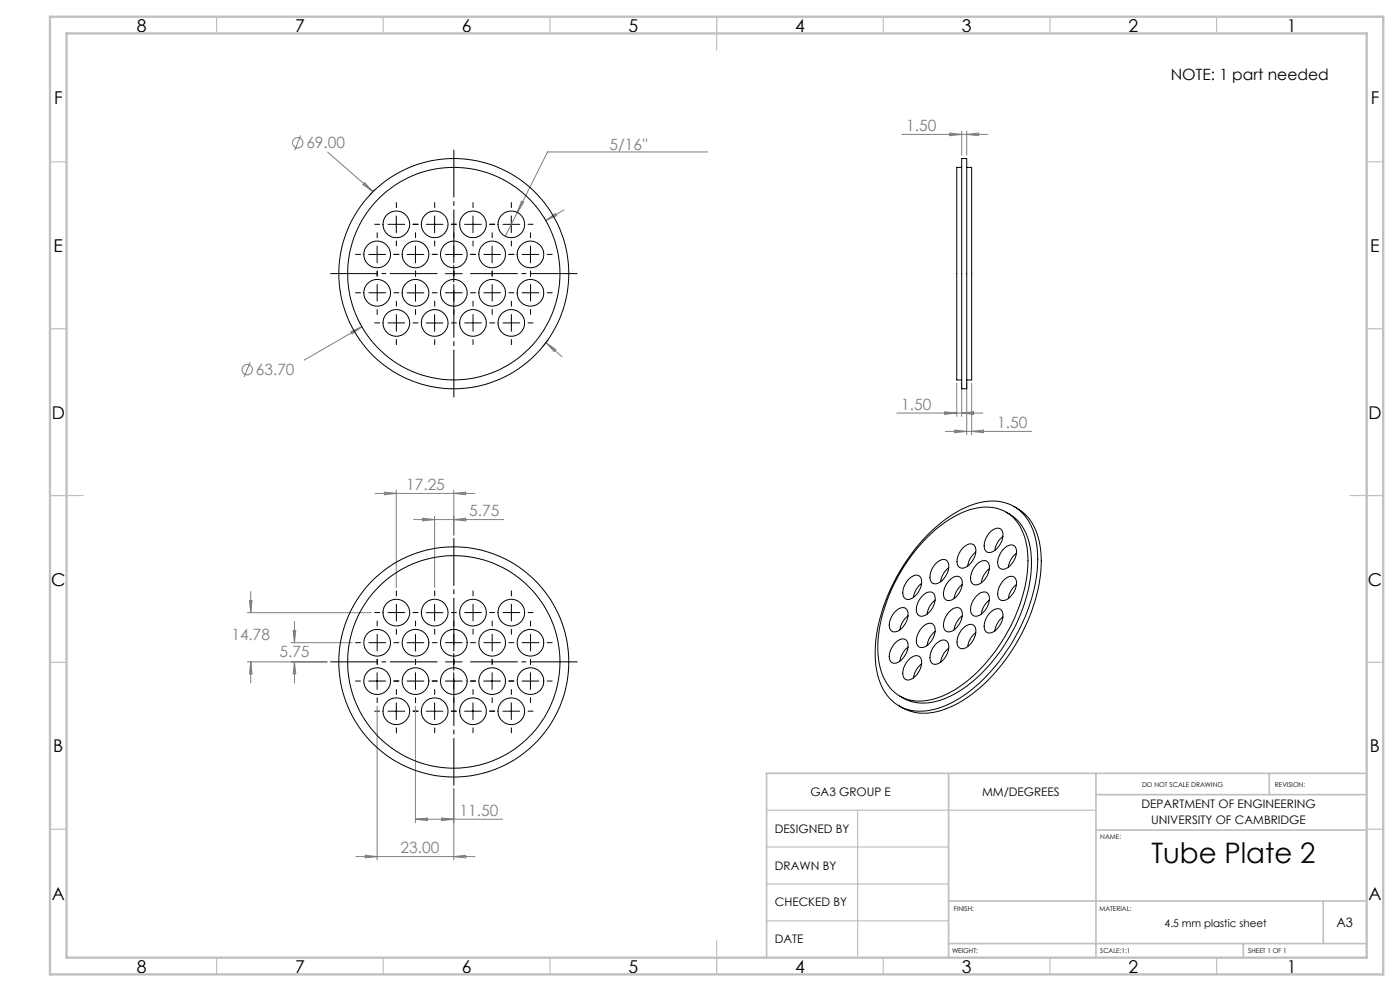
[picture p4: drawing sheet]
<svg xmlns="http://www.w3.org/2000/svg" width="420mm" height="297mm" viewBox="0 0 420 297" stroke-linecap="round" stroke-linejoin="round" font-family="sans-serif">
<g fill="none" stroke="#808080" stroke-width=".3">
<path d="M285 39.9l3.5 .4-3.5 .4zM288.5 39.3v7.2M290 39.3v7.2M90.2 40.6l-1.8 4.4M98.3 45.6l13.5 11.8M109.4 54.7l2.4 2.7-2.9-2.1zM112.5 56.7l-1.7 1.9M212.3 45.5h-48l-9.1 18.2M270.5 40.3h25.9M290 40.3l3.6-.4v.8zM155.2 63.7l-3.6 7.1M156.4 60.3l.7 .3-1.9 3.1z"/>
<path d="M163.2 65.2h.1M163.7 66.1l2.9-2.1 .4 .6zM169.2 62.9l-5.5 3.2M105.3 99.4l3.2-1.5-2.8 2.1zM108.1 97.1h.1M108.5 97.9l-17.3 10M75 108.5l-1.7 4.5M163.8 102.7l4.8 4.2M163.8 102.7l3 2.1-.5 .6zM164.5 102l-1.7 1.9M287 114.9v9.9M288.5 114.9v9.9"/>
<path d="M290 114.9v15.4M291.5 114.9v15.4M269 123.8h25.9M283.5 123.4l3.5 .4-3.5 .4zM283.7 129.3h25.8M286.5 128.9l3.5 .4-3.5 .4zM288.5 123.8l3.6-.4v.8zM291.5 129.3l3.6-.4v.8zM112.5 147.9h30M115.3 147.5l3.6 .4-3.6 .4zM118.9 146.9v29.2M124 155.7h27.1"/>
<path d="M126.8 155.3l3.6 .4-3.6 .4zM130.4 154.7v21.4M136.1 146.9v13.5M136.1 155.7l3.6-.4v.8zM136.1 147.9l3.6-.4v.8zM75.2 177.3v6.3M74.2 198.4h23.9M74.2 183.6h37.2M74.9 180.1h.7l-.4 3.5zM75.2 198.4l.4 3.5h-.7zM75.2 198.4v6.3M87.3 192.6h18.4"/>
<path d="M87.9 189.1h.8l-.4 3.5zM88.3 186.3v6.3M88.3 198.4v6.3M88.3 198.4l.4 3.5h-.8zM113.1 211.6v46.1M124.6 211.6v35M136.1 236.4v21.3M106.8 256.7h35.7M109.6 256.3l3.5 .4-3.5 .4zM124.6 245.5h26.2M124.6 245.5l3.6-.3v.7zM132.6 245.2l3.5 .3-3.5 .4z"/>
<path d="M136.1 256.7l3.6-.4v.8z"/>
<circle cx="89.3" cy="42.8" r="1.56"/>
<circle cx="74.1" cy="110.8" r="1.56"/>
</g>
<path d="M136.2 77v-32M131.2 82h-32M136.2 87v32M141.2 82h32M131.2 198.4h-32M136.2 193.4v-32M141.2 198.4h32M136.2 203.4v32" fill="none" stroke="#000" stroke-width=".3" stroke-dasharray="15.2 1.3 1.3 1.3" stroke-dashoffset="1.1"/>
<g fill="none" stroke="#000" stroke-width=".3" stroke-dasharray="15.2 1.3 1.3 1.3">
<path d="M108.2 76.2h-1.5M113.2 71.2v-1.5M113.9 67.2h-1.5M118.2 76.2h1.5M118.9 62.2v-1.5M118.9 72.2v1.5M119.7 76.2h-1.5M123.9 67.2h1.5M124.7 71.2v-1.5M125.4 67.2h-1.5M129.7 76.2h1.5M130.4 62.2v-1.5"/>
<path d="M130.4 72.2v1.5M131.2 76.2h-1.5M135.4 67.2h1.5M136.2 71.2v-1.5M136.9 67.2h-1.5M141.2 76.2h1.5M141.9 62.2v-1.5M141.9 72.2v1.5M142.7 76.2h-1.5M146.9 67.2h1.5M147.7 71.2v-1.5M148.4 67.2h-1.5"/>
<path d="M152.7 76.2h1.5M153.4 62.2v-1.5M153.4 72.2v1.5M154.2 76.2h-1.5M158.4 67.2h1.5M159.2 71.2v-1.5M164.2 76.2h1.5M108.2 87.7h-1.5M113.2 87.7v-2.5M113.2 87.7h-2.5M113.2 87.7v2.5M113.2 87.7h2.5"/>
<path d="M113.2 82.7v-1.5M113.2 92.7v1.5M113.2 81.2v1.5M113.9 96.8h-1.5M118.2 87.7h1.5M118.9 96.8v-2.5M118.9 96.8h-2.5M118.9 96.8v2.5M118.9 96.8h2.5M118.9 91.8v-1.5M123.9 96.8h1.5M124.7 82.7v-1.5"/>
<path d="M124.7 92.7v1.5M124.7 81.2v1.5M129.7 87.7h1.5M130.4 91.8v-1.5M135.4 96.8h1.5M136.2 87.7v-2.5M136.2 87.7h-2.5M136.2 87.7v2.5M136.2 87.7h2.5M136.2 82.7v-1.5M136.2 92.7v1.5M136.2 81.2v1.5"/>
<path d="M141.2 87.7h1.5M141.9 96.8v-2.5M141.9 96.8h-2.5M141.9 96.8v2.5M141.9 96.8h2.5M141.9 91.8v-1.5M146.9 96.8h1.5M147.7 87.7v-2.5M147.7 87.7h-2.5M147.7 87.7v2.5M147.7 87.7h2.5M147.7 82.7v-1.5"/>
<path d="M147.7 92.7v1.5M147.7 81.2v1.5M152.7 87.7h1.5M153.4 96.8v-2.5M153.4 96.8h-2.5M153.4 96.8v2.5M153.4 96.8h2.5M153.4 91.8v-1.5M158.4 96.8h1.5M159.2 87.7v-2.5M159.2 87.7h-2.5M159.2 87.7v2.5"/>
<path d="M159.2 87.7h2.5M159.2 82.7v-1.5M159.2 92.7v1.5M159.2 81.2v1.5M164.2 87.7h1.5M118.9 101.8v1.5M130.4 101.8v1.5M141.9 101.8v1.5M153.4 101.8v1.5M118.9 178.6v-1.5M130.4 178.6v-1.5M141.9 178.6v-1.5"/>
<path d="M153.4 178.6v-1.5M108.2 192.6h-1.5M113.2 192.6v-2.5M113.2 192.6h-2.5M113.2 192.6v2.5M113.2 192.6h2.5M113.2 187.6v-1.5M113.2 197.6v1.5M113.2 199.1v-1.5M113.9 183.6h-1.5M118.2 192.6h1.5M118.9 183.6v-2.5"/>
<path d="M118.9 183.6h-2.5M118.9 183.6v2.5M118.9 183.6h2.5M118.9 188.6v1.5M123.9 183.6h1.5M124.7 187.6v-1.5M124.7 197.6v1.5M124.7 199.1v-1.5M129.7 192.6h1.5M130.4 188.6v1.5M135.4 183.6h1.5M136.2 192.6v-2.5"/>
<path d="M136.2 192.6h-2.5M136.2 192.6v2.5M136.2 192.6h2.5M136.2 187.6v-1.5M136.2 197.6v1.5M136.2 199.1v-1.5M141.2 192.6h1.5M141.9 183.6v-2.5M141.9 183.6h-2.5M141.9 183.6v2.5M141.9 183.6h2.5M141.9 188.6v1.5"/>
<path d="M146.9 183.6h1.5M147.7 192.6v-2.5M147.7 192.6h-2.5M147.7 192.6v2.5M147.7 192.6h2.5M147.7 187.6v-1.5M147.7 197.6v1.5M147.7 199.1v-1.5M152.7 192.6h1.5M153.4 183.6v-2.5M153.4 183.6h-2.5M153.4 183.6v2.5"/>
<path d="M153.4 183.6h2.5M153.4 188.6v1.5M158.4 183.6h1.5M159.2 192.6v-2.5M159.2 192.6h-2.5M159.2 192.6v2.5M159.2 192.6h2.5M159.2 187.6v-1.5M159.2 197.6v1.5M159.2 199.1v-1.5M164.2 192.6h1.5M108.2 204.1h-1.5"/>
<path d="M113.2 209.1v1.5M113.9 213.1h-1.5M118.2 204.1h1.5M118.9 208.1v-1.5M118.9 218.1v1.5M119.7 204.1h-1.5M123.9 213.1h1.5M124.7 209.1v1.5M125.4 213.1h-1.5M129.7 204.1h1.5M130.4 208.1v-1.5M130.4 218.1v1.5"/>
<path d="M131.2 204.1h-1.5M135.4 213.1h1.5M136.2 209.1v1.5M136.9 213.1h-1.5M141.2 204.1h1.5M141.9 208.1v-1.5M141.9 218.1v1.5M142.7 204.1h-1.5M146.9 213.1h1.5M147.7 209.1v1.5M148.4 213.1h-1.5M152.7 204.1h1.5"/>
<path d="M153.4 208.1v-1.5M153.4 218.1v1.5M154.2 204.1h-1.5M158.4 213.1h1.5M159.2 209.1v1.5M164.2 204.1h1.5"/>
</g>
<g fill="none" stroke="#000" stroke-width=".3">
<path d="M288.5 47.5h1.5v69h-1.5zM288.5 50.2h-1.5v63.7h1.5M290 50.2h1.5v63.7h-1.5M110.6 76.3h5M113.1 73.8v5M116.4 67.2h5M118.9 64.7v5M122.1 76.3h5M124.6 73.8v5M127.9 67.2h5M130.4 64.7v5M133.6 76.3h5"/>
<path d="M136.1 73.8v5M136.1 79.5v5M139.4 67.2h5M141.9 64.7v5M145.1 76.3h5M147.6 73.8v5M150.9 67.2h5M153.4 64.7v5M156.6 76.3h5M159.1 73.8v5M122.1 87.8h5M124.6 85.3v5"/>
<path d="M127.9 96.8h5M130.4 94.3v5M133.6 82h5M297 159.6a2.36 2.36 0 0 1 3.5-.7 5.2 5.2 0 0 1-3.8 6.7 2.07 2.07 0 0 1-1.4-2.9l.5-1.4zM301.8 153.5a14.1 14.1 0 0 1 7.4 11.7 44.5 44.5 0 0 1-7.8 28 39.6 39.6 0 0 1-19.4 16.7 13.4 13.4 0 0 1-12.1-1.3M304.2 151.8a15.2 15.2 0 0 1 8 12.8 47.9 47.9 0 0 1-7.9 29.2 45.1 45.1 0 0 1-20.1 18.5 14.9 14.9 0 0 1-14.5-.8M272.6 173.6a2.32 2.32 0 0 1 3.5-.6 5.2 5.2 0 0 1-3.9 6.7 2.07 2.07 0 0 1-1.3-3l.5-1.4zM276.5 174.8a6.5 6.5 0 0 0-2.5 4.2M276.6 178.6a2.51 2.51 0 0 1 3.4-.8 4.3 4.3 0 0 1-.8 5.3 2.79 2.79 0 0 1-3.7 1.2 4.3 4.3 0 0 1 .8-5.3zM278 160.6a32.6 32.6 0 0 1 17.9-10.3 12.6 12.6 0 0 1 14.3 9.4 36.3 36.3 0 0 1-1.7 22.7 53.5 53.5 0 0 1-22.1 27.7 18.6 18.6 0 0 1-14.9 2.3 14.2 14.2 0 0 1-8.6-11.9 44.7 44.7 0 0 1 6.2-27.8 58.7 58.7 0 0 1 8.9-12.1zM278 161.2a29.4 29.4 0 0 1 16.2-9.1 11.8 11.8 0 0 1 13.4 9.4 35.2 35.2 0 0 1-2.6 22 49.4 49.4 0 0 1-18.9 23.4 17.9 17.9 0 0 1-14.3 2.6 13.4 13.4 0 0 1-8.2-11.5 42.5 42.5 0 0 1 6.6-26.6 53.1 53.1 0 0 1 7.8-10.2zM280.5 179.8a6.3 6.3 0 0 0-2.4 4.3"/>
<path d="M280.7 168.9a2.36 2.36 0 0 1 3.6-.6 5.2 5.2 0 0 1-3.9 6.7 2.07 2.07 0 0 1-1.3-3l.4-1.4zM284.6 170.1a6.5 6.5 0 0 0-2.4 4.2M285.2 173.6a1.9 1.9 0 0 1 2-.9 1.9 1.9 0 0 1 1.5 1.6 5.7 5.7 0 0 1-3.9 5.7 1.94 1.94 0 0 1-1.7-2.9 6.7 6.7 0 0 1 2.1-3.5zM288.5 164.6a2.88 2.88 0 0 1 3.7-1.3 4.7 4.7 0 0 1-1.5 6.1 2.01 2.01 0 0 1-3.4 0 5.2 5.2 0 0 1 1.2-4.8zM288.7 175.2a6.5 6.5 0 0 0-2.5 4.1M292.7 165.4a6.5 6.5 0 0 0-2.4 4.2M292.9 178.6a2.51 2.51 0 0 1 3.3-.8 4.3 4.3 0 0 1-.8 5.3 2.79 2.79 0 0 1-3.7 1.2 4.3 4.3 0 0 1 .9-5.3zM293.3 168.9a2.02 2.02 0 0 1 3.3 0 5.3 5.3 0 0 1-4 6.4 2.09 2.09 0 0 1-1.3-2.9 6.7 6.7 0 0 1 2-3.5zM296.8 179.9a6.1 6.1 0 0 0-2.4 4.2M296.8 170.5a6.3 6.3 0 0 0-2.4 4.2M300.9 160.8a6.5 6.5 0 0 0-2.4 4.2M301.1 174a2.34 2.34 0 0 1 3.5-.7 5.4 5.4 0 0 1-2.8 6.5 1.77 1.77 0 0 1-2-.3 1.77 1.77 0 0 1-.5-2 6.5 6.5 0 0 1 1.8-3.5z"/>
<path d="M301.1 164.6a2.32 2.32 0 0 1 3.5-.7 5.4 5.4 0 0 1-2.8 6.5 1.77 1.77 0 0 1-2-.3 1.77 1.77 0 0 1-.5-1.9 6.5 6.5 0 0 1 1.8-3.6zM304.9 175.2a6.5 6.5 0 0 0-2.4 4.1M304.9 165.8a6.5 6.5 0 0 0-2.4 4.2M122.1 192.6h5M124.6 190.1v5M127.9 183.6h5M130.4 181.1v5M133.6 198.4h5M136.1 195.9v5M268.5 192.7a2.34 2.34 0 0 1 3.6-.6 5.2 5.2 0 0 1-3.9 6.7 2.11 2.11 0 0 1-1.3-2.9l.7-1.9zM268.5 183.3a2.34 2.34 0 0 1 3.6-.6 5.3 5.3 0 0 1-3.6 6.7 1.94 1.94 0 0 1-1.6-2.9l.5-1.5zM272.4 194a6.5 6.5 0 0 0-2.4 4.2"/>
<path d="M272.4 184.6a6.3 6.3 0 0 0-2.4 4.2M272.9 197.4a2.01 2.01 0 0 1 3.4 0 5.6 5.6 0 0 1-3.7 6.4 1.82 1.82 0 0 1-1.7-2.5 6.6 6.6 0 0 1 2-3.9zM276.5 199a6.5 6.5 0 0 0-2.5 4.2M276.6 188a2.35 2.35 0 0 1 3.6-.6 5.1 5.1 0 0 1-3.9 6.7 2.09 2.09 0 0 1-1.3-2.9l.5-1.5zM280.5 189.3a6.1 6.1 0 0 0-2.4 4.2M280.7 193.1a2.36 2.36 0 0 1 3.6-.7 5.2 5.2 0 0 1-3.9 6.7 2.07 2.07 0 0 1-1.3-2.9l.4-1.4zM284.6 194.3a6.5 6.5 0 0 0-2.4 4.2M284.8 183.3a2.34 2.34 0 0 1 3.5-.6 5.3 5.3 0 0 1-3.5 6.7 1.94 1.94 0 0 1-1.7-2.9l.5-1.5zM288.5 188.7a2.88 2.88 0 0 1 3.7-1.2 4.7 4.7 0 0 1-1.5 6 2.01 2.01 0 0 1-3.4 0 5.2 5.2 0 0 1 1.2-4.8zM288.7 184.6a6.3 6.3 0 0 0-2.5 4.2M292.7 189.6a6.5 6.5 0 0 0-2.4 4.2M297 183.7a2.36 2.36 0 0 1 3.5-.7 5.2 5.2 0 0 1-3.8 6.7 2.07 2.07 0 0 1-1.4-2.9l.5-1.4z"/>
<path d="M300.9 184.9a6.5 6.5 0 0 0-2.4 4.2M110.6 204.1h5M113.1 201.6v5M116.4 213.1h5M118.9 210.6v5M122.1 204.1h5M124.6 201.6v5M127.9 213.1h5M130.4 210.6v5M133.6 204.1h5M136.1 201.6v5M139.4 213.1h5"/>
<path d="M141.9 210.6v5M145.1 204.1h5M147.6 201.6v5M150.9 213.1h5M153.4 210.6v5M156.6 204.1h5M159.1 201.6v5"/>
<circle cx="113.1" cy="76.3" r="4"/>
<circle cx="118.9" cy="67.2" r="4"/>
<circle cx="124.6" cy="76.3" r="4"/>
<circle cx="130.4" cy="67.2" r="4"/>
<circle cx="136.1" cy="76.3" r="4"/>
<circle cx="141.9" cy="67.2" r="4"/>
<circle cx="147.6" cy="76.3" r="4"/>
<circle cx="153.4" cy="67.2" r="4"/>
<circle cx="159.1" cy="76.3" r="4"/>
<circle cx="113.1" cy="87.8" r="4"/>
<circle cx="118.9" cy="96.8" r="4"/>
<circle cx="124.6" cy="87.8" r="4"/>
<circle cx="130.4" cy="96.8" r="4"/>
<circle cx="136.1" cy="82" r="34.5"/>
<circle cx="136.1" cy="87.8" r="4"/>
<circle cx="136.1" cy="82" r="31.8"/>
<circle cx="141.9" cy="96.8" r="4"/>
<circle cx="147.6" cy="87.8" r="4"/>
<circle cx="153.4" cy="96.8" r="4"/>
<circle cx="159.1" cy="87.8" r="4"/>
<circle cx="113.1" cy="192.6" r="4"/>
<circle cx="118.9" cy="183.6" r="4"/>
<circle cx="124.6" cy="192.6" r="4"/>
<circle cx="130.4" cy="183.6" r="4"/>
<circle cx="136.1" cy="192.6" r="4"/>
<circle cx="136.1" cy="198.4" r="34.5"/>
<circle cx="136.1" cy="198.4" r="31.8"/>
<circle cx="141.9" cy="183.6" r="4"/>
<circle cx="147.6" cy="192.6" r="4"/>
<circle cx="153.4" cy="183.6" r="4"/>
<circle cx="159.1" cy="192.6" r="4"/>
<circle cx="113.1" cy="204.1" r="4"/>
<circle cx="118.9" cy="213.1" r="4"/>
<circle cx="124.6" cy="204.1" r="4"/>
<circle cx="130.4" cy="213.1" r="4"/>
<circle cx="136.1" cy="204.1" r="4"/>
<circle cx="141.9" cy="213.1" r="4"/>
<circle cx="147.6" cy="204.1" r="4"/>
<circle cx="153.4" cy="213.1" r="4"/>
<circle cx="159.1" cy="204.1" r="4"/>
</g>
<g fill="none" stroke="#c0c0c0" stroke-width=".35">
<path d="M65 5v5M115 5v5M165 5v5M215 5v10M265 5v5M315 5v5M365 5v5M15 48.5h5M410 48.5h5M15 98.5h5M410 98.5h5M15 148.5h10"/>
<path d="M405 148.5h10M15 198.5h5M410 198.5h5M15 248.5h5M230 242.8h98.8M230 253.9h54.6M257.3 242.8v44.2M410 248.5h5M230 264.9h54.6M230 276h54.6M65 287v5M115 287v5"/>
<path d="M165 287v5M215 282v10M265 287v5M315 287v5M365 287v5"/>
</g>
<path d="M284.6 231.8v55.2M328.8 231.8v55.2M328.8 238.2h81.2M380.8 231.8v6.4M410 231.8h-180v55.2M328.8 248.8h81.2M284.6 270h125.4M397 270v12.8M284.6 282.8h125.4M373 282.8v4.2" fill="none" stroke="#c0c0c0" stroke-width=".5"/>
<path d="M15 5h400v287h-400zM20 10h390v277h-390z" fill="none" stroke="#c0c0c0" stroke-width=".7"/>
<text font-size="8.5" x="345.4" y="258.8">Tube Plate 2</text>
<g font-size="5.3">
<text x="41" y="9.5">8</text>
<text x="88.5" y="9.5">7</text>
<text x="138.5" y="9.5">6</text>
<text x="188.5" y="9.5">5</text>
<text x="238.5" y="9.5">4</text>
<text x="288.5" y="9.5">3</text>
<text x="338.5" y="9.5">2</text>
<text x="386" y="9.5">1</text>
<text x="16.2" y="31.3">F</text>
<text x="411.2" y="31.3">F</text>
<text x="16.1" y="75.5">E</text>
<text x="411.1" y="75.5">E</text>
<text x="15.5" y="125.5">D</text>
<text x="410.5" y="125.5">D</text>
<text x="15.4" y="175.5">C</text>
<text x="410.4" y="175.5">C</text>
<text x="16" y="225.5">B</text>
<text x="411" y="225.5">B</text>
<text x="15.5" y="269.8">A</text>
<text x="410.5" y="269.8">A</text>
<text x="41" y="291.5">8</text>
<text x="88.5" y="291.5">7</text>
<text x="138.5" y="291.5">6</text>
<text x="188.5" y="291.5">5</text>
<text x="238.5" y="291.5">4</text>
<text x="288.5" y="291.5">3</text>
<text x="338.5" y="291.5">2</text>
<text x="386" y="291.5">1</text>
</g>
<text font-size="4.7" x="351.2" y="23.9">NOTE: 1 part needed</text>
<g font-size="4.7" fill="#808080">
<text x="271.8" y="39.3">1.50</text>
<text x="91.9" y="44.5">69.00</text>
<text x="182.9" y="44.8">5/16''</text>
<text x="76.7" y="112.5">63.70</text>
<text x="270.3" y="122.8">1.50</text>
<text x="299.2" y="128.3">1.50</text>
<text x="121.8" y="146.8">17.25</text>
<text x="140.8" y="154.7">5.75</text>
<text x="69.4" y="191.8">14.78</text>
<text x="83.8" y="197">5.75</text>
<text x="137.9" y="244.5">11.50</text>
<text x="120.2" y="255.7">23.00</text>
</g>
<text font-size="3.9" x="400.9" y="277.8">A3</text>
<g font-size="3.5">
<text x="243.1" y="238.6">GA3 GROUP E</text>
<text x="294.6" y="238.6">MM/DEGREES</text>
<text x="342.4" y="242.3">DEPARTMENT OF ENGINEERING</text>
<text x="232.5" y="249.6">DESIGNED BY</text>
<text x="345.4" y="246.8">UNIVERSITY OF CAMBRIDGE</text>
<text x="232.5" y="260.7">DRAWN BY</text>
<text x="232.5" y="271.4">CHECKED BY</text>
<text x="232.5" y="282.8">DATE</text>
</g>
<text font-size="3.2" x="349.4" y="277.8">4.5 mm plastic sheet</text>
<g font-size="2">
<text x="342.6" y="236">DO NOT SCALE DRAWING</text>
<text x="382.5" y="236">REVISION:</text>
<text x="330.1" y="251.4">NAME:</text>
<text x="286.2" y="272.9">FINISH:</text>
<text x="329.8" y="272.9">MATERIAL:</text>
<text x="285.6" y="285.5">WEIGHT:</text>
<text x="330.1" y="285.6">SCALE:1:1</text>
<text x="374.5" y="285.6">SHEET 1 OF 1</text>
</g>
</svg>
